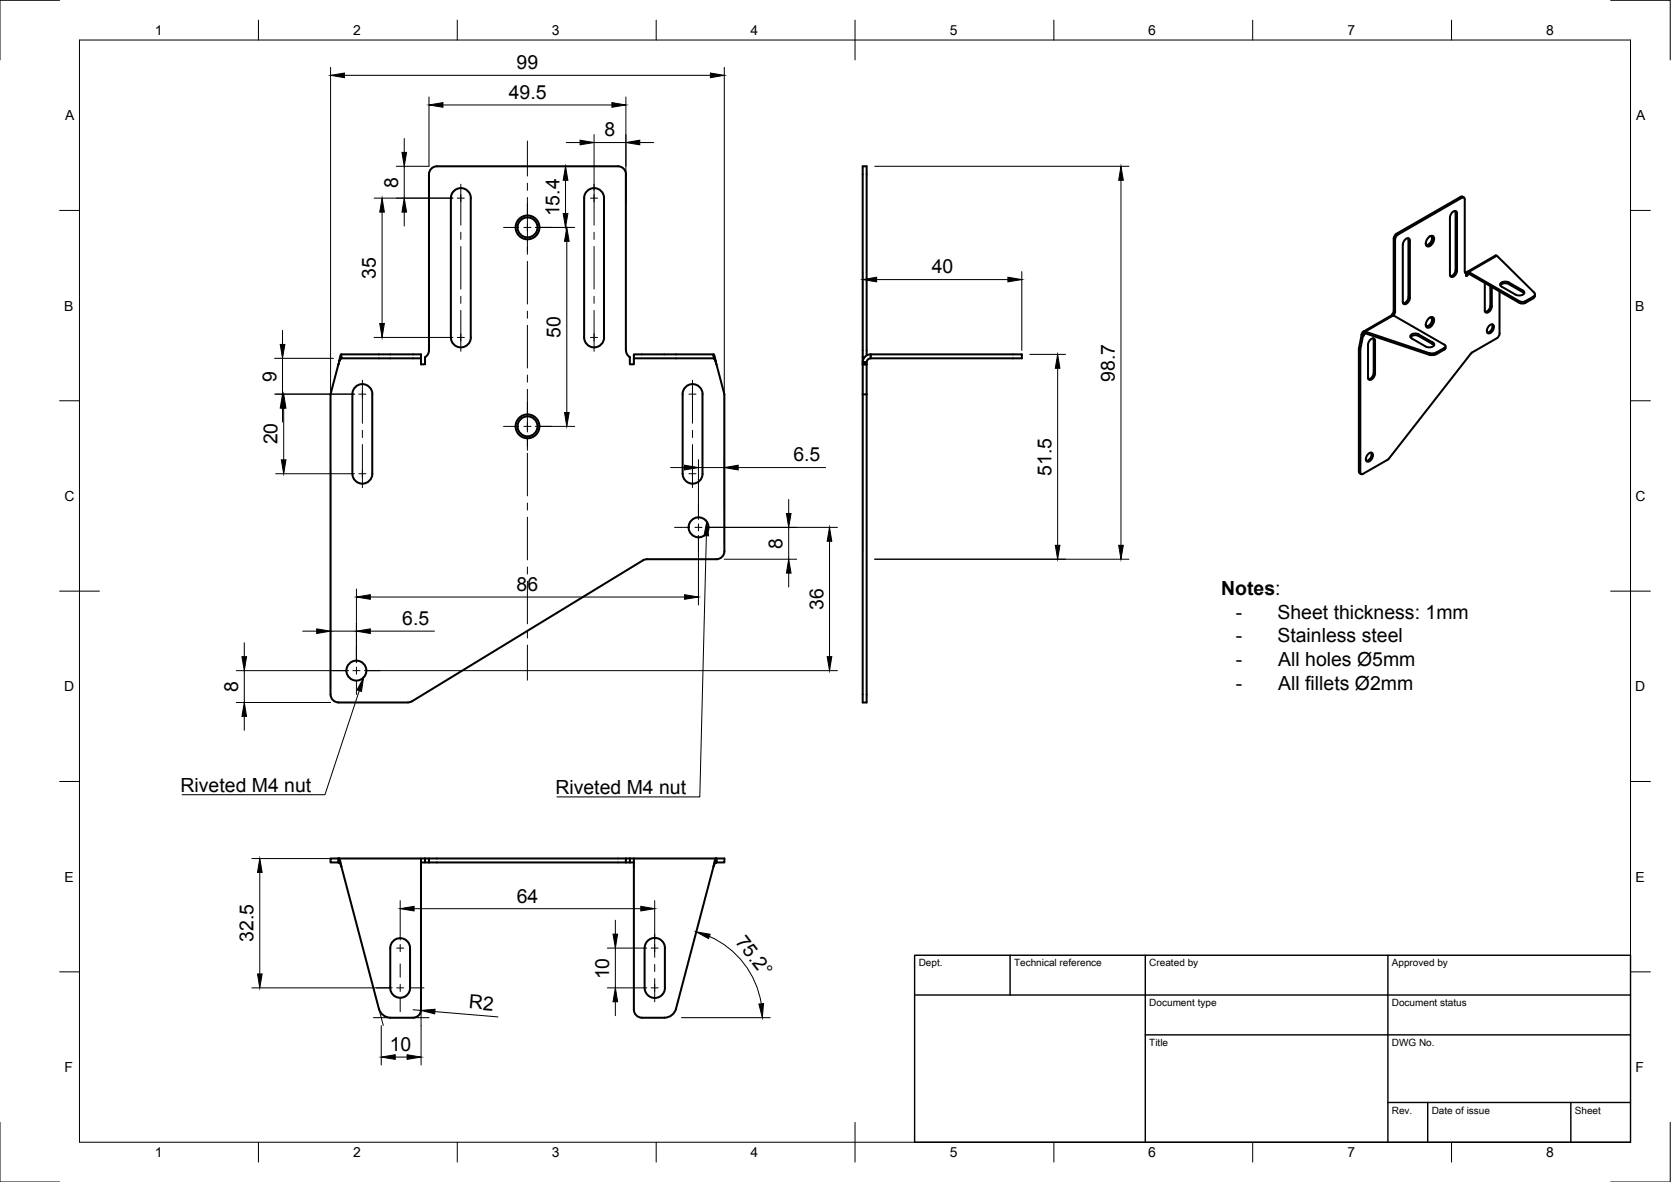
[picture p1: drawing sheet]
<svg xmlns="http://www.w3.org/2000/svg" width="420mm" height="297mm" viewBox="0 0 420 297" stroke-linecap="round" stroke-linejoin="round" font-family="sans-serif">
<!-- layer: Visible -->
<g fill="none" stroke="#000" stroke-width=".51">
<path d="M114.3 47.8a2.49 2.49 0 0 1 2.7-.3 2.49 2.49 0 0 1 1.4 2.3v35a2.51 2.51 0 0 1-2.5 2.5 2.51 2.51 0 0 1-2.5-2.5v-35a2.5 2.5 0 0 1 .9-2zM147.8 47.8a2.49 2.49 0 0 1 2.7-.3 2.49 2.49 0 0 1 1.4 2.3v35a2.51 2.51 0 0 1-2.5 2.5 2.51 2.51 0 0 1-2.5-2.5v-35a2.5 2.5 0 0 1 .9-2zM351.1 58.7l-.5 .6-.2 .7v18.1l-.3 .9M354 59.8l.1 14.8M359.2 59.6a.77 .77 0 0 1 1.3 0 1.95 1.95 0 0 1-1.6 2.3 1.29 1.29 0 0 1 0-1.9zM359.5 59.4l.3-.1a1.12 1.12 0 0 1-.1 2 .63 .63 0 0 1-.7 .3 .63 .63 0 0 1-.5-.5M359.9 59.4a1.55 1.55 0 0 1-1.2 2.1M365.9 53l.1 .5M366 53.5v14.3M366.4 53.7v14.3l-.4 1a.86 .86 0 0 1-1.3 .3l-.1-.3M366.4 53.6l-.1-.3a.97 .97 0 0 0-1.5 .7l-.2 .7v14.3M368.1 49.6l-.5-.2-.4 .1-16.1 9.2"/>
<path d="M350.1 79l.3 .2M350.1 79v.2M350.4 79.2v.1M350.4 79.3l12.8 7.3M350.4 79.3l-.5-.1-7.2 4.2M350.8 60.2v18.1M350.8 60.2l.2-.7 .5-.6 16.1-9.2 .5-.1 .2 .5v18.1l.4 .5M350.8 78.3l-.4 .9M354.2 74.6a1.71 1.71 0 0 1-1.4 1.6M354.5 60.5v14.3M354.5 60.5l-.1-.4a.97 .97 0 0 0-1.5 .7l-.2 .7 .1 14.7a.97 .97 0 0 0 1.5-.7l.2-.7M359.5 79.9l.3-.1a1.12 1.12 0 0 1-.1 1.9 .63 .63 0 0 1-.7 .4 .63 .63 0 0 1-.5-.6"/>
<path d="M359.9 79.8a1.55 1.55 0 0 1-1.2 2.2M366 67.8a1.71 1.71 0 0 1-1.3 1.6M368.4 68.5l.2 .2v.7l.4-.2 .1-.4h.3M368.6 69l.4 .2M368.7 68.8l.2-.5 .5 .1 12.7 7.3M368.9 68.4l7.3-4.2 9.5 9.3M369.4 68.8l12.7 7.3M373.3 71.1l.1 7.2a.97 .97 0 0 0 1.5-.7l.2-.7v-4.8M374.7 71.9v4.8M374.8 76.7a1.71 1.71 0 0 1-1.3 1.7M377 73.2l.1 10.6-.2 .7-.5 .5M377.2 71.7a1.76 1.76 0 0 1 2.2-.3l3.8 2.3"/>
<path d="M382.9 73l-3.5-2-1.1-.2a.87 .87 0 0 0-1 1l3.8 2.2M382.9 73l.3 .3a.99 .99 0 0 1-1.4 1l-.7-.3M385.8 73.5l.1 .6-.4 .5-2.3 1.2-1.1-.1M386 74a.84 .84 0 0 1-.5 1l-2.3 1.2-1.1-.1M85.1 91.6l-2 7.5v75.4a2 2 0 0 0 2 2h17.5M85.1 91.5v.1M85.1 91.5h.1M85.2 91l-.1 .5M85.8 89.1v1h20.1M85.8 89.1l-.2 .4-.4 1.5 .6-.9M85.8 89.1h20.1v1M88.6 99a2.51 2.51 0 0 1 2.5-2.5 2.51 2.51 0 0 1 2.5 2.5"/>
<path d="M88.6 99v20a2.51 2.51 0 0 0 2.5 2.5 2.51 2.51 0 0 0 2.5-2.5v-20M107.9 88l-.2 .8-.8 1v1.8h-1v-1.5M107.9 88v-44.2a2 2 0 0 1 2-2h45.5a2 2 0 0 1 2 2v44.2M157.4 88l.4 1.2 .6 .6M158.4 89.8v1.8h1v-1.5M159.4 90.1v-1h20v1M159.4 90.1h20M171.6 99v20a2.51 2.51 0 0 0 2.5 2.5 2.51 2.51 0 0 0 2.6-2.5l-.1-20M171.6 99a2.51 2.51 0 0 1 2.5-2.5 2.51 2.51 0 0 1 2.6 2.5M179.4 89.1l.3 .4 .3 1.5-.6-.9M180 91l.1 .5M180.1 91.5v.1"/>
<path d="M180.1 91.5h.1M180.1 91.6l2 7.5v39.4a2 2 0 0 1-2 2h-17.4l-.8 .2-58.3 35.5M216.9 91.6l1-.1v85h-1zM216.9 91h1v.5h-1zM216.9 89.8h.5M216.9 99.1h1M217.9 89.3v-47.5h-1v48M218.9 90.1l-.7 .2-.3 .7M218.9 89.1l-.7 .1-.6 .4-.6 .9-.1 .5v-1.2M218.9 89.1h38v1h-38M218.9 89.1v1M341.7 87.6v30.9"/>
<path d="M341.7 87.6l.3 .2M342 87.8l.1 31.2 .4 .2 .2-.1 6.6-3.9M342.4 84.1l-.7 3.5M342.4 84.1l.3 .2M342.4 84.1h.1M342.4 83.9v.2l.3 .2M342.4 83.9l.4 .2M342.7 84.3l-.7 3.5M342.7 84.3h.1M342.8 84.1l-.1 .2M343.3 83.8h-.3l-.2 .3M343.3 83.4h-.5l-.4 .5"/>
<path d="M343.3 83.4v.4M343.3 83.8l16 5.3M343.3 83.4l16 5.3M344.6 85.3a.65 .65 0 0 1 1.1 0v8.5l-.3 1.1a.86 .86 0 0 1-1.4 .3v-8.5l.1-.7zM345.3 85l.1 .5M345.4 85.5v8.1a1.71 1.71 0 0 1-1.3 1.7M354.9 85l3.5 2a1.52 1.52 0 0 0 2.2-.5l-.4-.5M356.7 84l3.4 2v.4l-3.4-2M356.7 84l-1-.2a.84 .84 0 0 0-1 1l.3 .2M356.7 84.4a1.7 1.7 0 0 0-2 .3M359.2 80.1a.77 .77 0 0 1 1.3 0 1.95 1.95 0 0 1-1.6 2.3 1.29 1.29 0 0 1 0-2zM360.2 86.4l.4 .4"/>
<path d="M363.2 87.8l-2.4 1.3h-1.5M363.2 87.4l-2.4 1.3h-1.5M363.2 86.6l.3 .4-.3 .4M363.5 87l-.1 .6-.2 .2M374.5 81.8a.65 .65 0 0 1 1.1 0 1.54 1.54 0 0 1-1.5 1.9 1.42 1.42 0 0 1 .4-1.9zM375.2 81.5a1.65 1.65 0 0 1-1.2 2.1M376.3 85l-6.4 3.8-20.6 26.4M341.7 118.5l.1 .3 .4 .3M344 114.1a.65 .65 0 0 1 1.2-.1 1.54 1.54 0 0 1-1.5 2 1.42 1.42 0 0 1 .3-1.9zM344.8 113.7a1.65 1.65 0 0 1-1.2 2.1M103.6 176.2l-1 .3M85.1 215.7h-2v1h2"/>
<path d="M85.1 215.7v1M85.1 216.7h.1M85.1 215.7h.1M85.2 215.7h21.7M85.2 216.7l.6 1M85.2 215.7l.6 2M85.2 215.7h-.1v1h.1M85.2 215.7v1M85.8 217.7l9.5 35.8a2.99 2.99 0 0 0 2.9 2.2M105.9 215.7v38.1a1.96 1.96 0 0 1-2 1.9M106.9 216.7h1M106.9 215.7v1h-1"/>
<path d="M106.9 215.7h50.5M107.9 216.7h49.5M107.9 215.7v1M157.4 216.7h1M157.4 215.7h1M157.4 215.7v1M158.4 215.7h23.7v1h-2M158.4 215.7v1M158.4 216.7h1M159.4 215.7v38.1a2 2 0 0 0 2 1.9M179.4 217.7l-9.4 35.8a2.99 2.99 0 0 1-2.9 2.2M180 216.7v-1l-.6 2"/>
<path d="M180 216.7l-.6 1M180 216.7h.1M180.1 215.7v1zM99.1 236.3a2.49 2.49 0 0 1 2.6-.3 2.49 2.49 0 0 1 1.4 2.2v9.8a2.51 2.51 0 0 1-2.5 2.7 2.51 2.51 0 0 1-2.5-2.7v-9.8a2.48 2.48 0 0 1 1-1.9zM162.1 238.3v9.9M162.1 238.2a2.55 2.55 0 0 1 2.5-2.5 2.55 2.55 0 0 1 2.6 2.5M167.2 238.3v9.9M98.2 255.8h5.7M161.4 255.8h5.7M162.1 248.2a2.55 2.55 0 0 0 2.5 2.6 2.55 2.55 0 0 0 2.6-2.6"/>
<circle cx="132.6" cy="57.1" r="3"/>
<circle cx="132.6" cy="57.1" r="2.51"/>
<circle cx="132.6" cy="107.1" r="3"/>
<circle cx="132.6" cy="107.1" r="2.51"/>
<circle cx="175.7" cy="132.5" r="2.51"/>
<circle cx="89.6" cy="168.5" r="2.51"/>
</g>
<!-- layer: Visible Narrow -->
<g fill="none" stroke="#000" stroke-width=".36">
<path d="M350.4 60l.4 .2M351.1 58.7l.4 .3M366 53.5l.4 .2M367.2 49.5l.4 .2M350.4 78.1l.4 .2M350.4 79.3l-7.1 4.1M354.1 60.3l.4 .2M354.1 74.6l.4 .2M366 67.8l.4 .2M374.7 76.7l.4 .2M376.4 64.3l-7 4.1v.4l-.4 .2-.4-.2M379.4 71v.4"/>
<path d="M382.1 75.7v.4M382.9 73v.4M383.5 75.7v.4M385.5 74.6v.4M343.3 83.8l-.5 .3M345.4 85.5l.3 .2M345.4 93.6l.3 .2M356.7 84v.4M359.3 88.7v.4M361.1 88.6v.4M363.2 87.4v.4M341.7 118.5l.3 .2"/>
</g>
<!-- layer: Visible -->
<g fill="#000">
<circle cx="342.4" cy="84.1" r=".25"/>
<circle cx="342.7" cy="84.3" r=".25"/>
</g>
<!-- layer: Border -->
<g fill="none" stroke="#000" stroke-width=".25">
<path d="M15 .1h-15v15M20 10.1h390v276.9h-390zM65 5.1v5M115 5.1v5M165 5.1v5M215 5.1v10M265 5.1v5M315 5.1v5M365 5.1v5M405 .1h15v15M15 52.9h5M410 52.9h5"/>
<path d="M15 100.7h5M410 100.7h5M15 148.6h10M405 148.6h10M15 196.4h5M410 196.4h5M15 244.2h5M410 244.2h5M0 282.1v14.9h15M65 287v5M115 287v5M165 287v5"/>
<path d="M215 282.1v9.9M265 287v5M315 287v5M365 287v5M420 282.1v14.9h-15"/>
</g>
<!-- layer: Center Lines -->
<g fill="none" stroke="#000" stroke-width=".25">
<path d="M132.6 35.4v8.8M115 49.8h1.8M115.9 46.3v10.3M115.9 58.4v1.8M126.6 57.2h3.3M131.7 57.2h1.8M132.6 46v1.8M132.6 49.6v14.3M135.3 57.2h3.3M148.5 49.8h1.8M149.4 46.3v10.3M149.4 58.4v1.8"/>
<path d="M115.9 61.9v10.8M115.9 74.5v1.7M115.9 78v10.3M132.6 65.7v10.7M132.6 78.2v1.8M149.4 61.9v10.8M149.4 74.5v1.7M149.4 78v10.3M90.2 99h1.8M91.1 95.6v10.8M115 84.8h1.8M132.6 81.8v10.7"/>
<path d="M132.6 94.3v1.7M132.6 97.8v10.7M148.5 84.8h1.8M173.2 99h1.8M174.1 95.6v10.8M90.2 119h1.8M91.1 108.1v1.8M91.1 111.7v10.8M126.6 107.2h3.3M131.7 107.2h1.8M132.6 109.8v3.4M132.6 113.9v10.7"/>
<path d="M135.3 107.2h3.3M173.2 119h1.8M174.1 108.1v1.8M174.1 111.7v10.8M132.6 126.4v1.8M132.6 130v10.7M169.6 132.5h3.3M174.7 132.5h1.8M175.6 126.5v3.3M175.6 131.6v1.8M175.6 135.2v3.3M178.3 132.5h3.3"/>
<path d="M132.6 142.5v1.8M132.6 146.1v10.7M132.6 158.5v1.8M83.6 168.5h3.3M88.7 168.5h1.8M89.6 162.5v3.3M89.6 167.6v1.8M89.6 171.2v3.3M92.3 168.5h3.3M132.6 162.1v8.8M99.7 238.3h1.8M100.6 237.3v1.8"/>
<path d="M163.7 238.3h1.8M164.6 234.7v5.9M94.6 248.2h3.3M99.7 248.2h1.8M100.6 242.2v3.4M100.6 247.4v1.7M100.6 250.9v3.3M103.3 248.2h3.3M163.7 248.2h1.8M164.6 242.4v1.7M164.6 245.9v5.8"/>
</g>
<!-- layer: Dimensions -->
<g fill="none" stroke="#000" stroke-width=".25">
<path d="M83.1 16.9v155.6M86.6 18.9h92M182.1 16.9v119.6M101.6 34.8v3.5M107.9 24.4v17.4h-8.2M111.4 26.4h42.5M142.4 35.8h3.5M149.4 33.8v14M149.4 35.8h8M157.4 24.4v26.4M160.9 35.8h3.5M94.1 49.8h19.8"/>
<path d="M96.1 53.3v28M101.6 41.8v8M101.6 53.3v3.5M134.6 57.2h9.9M140.2 41.8h.1M142.2 45.3v8.4M219.9 41.8h64M281.9 45.3v91.7M142.5 60.6v43.1M216.9 68.2v70.6M220.4 70.3h33M256.9 68.2v19.9"/>
<path d="M69 99h20.1M69 90.1h14.8M71 83v3.6M71 90.1v8.9M94.1 84.8h19.8M258.9 89.1h9M265.9 92.5v44.5M69.3 119h19.8M71 102.6v3.5M71.3 102.6v13M134.6 107.2h9.9M168.6 117.5h3.5"/>
<path d="M175.6 115.5v15M175.6 117.5h6.5M185.6 117.5h22M175.6 134.5v17.5M177.6 132.5h33M198.3 125.5v3.5M198.3 132.5v8M208.6 136v29M76.1 158.6h3.5M83.1 158.6h6.5M89.6 148v18.5M93.1 150h79"/>
<path d="M93.1 158.6h16.1M182.1 140.5h18.2M198.3 144v3.5M219.9 140.5h64M59.4 168.5h28.2M59.4 176.5h23.7M61.4 161.5v3.5M61.4 168.5v8M91.6 168.5h119M61.4 180v3.5M63.3 215.8h19.8M65.3 219.3v25.5"/>
<path d="M100.6 226.3v9.9M104.1 228.4h57M152.7 238.3h9.9M154.7 231.3v3.4M154.7 238.3v9.9M164.6 226.3v9.9M178.4 235.3a22.3 22.3 0 0 1 13 16.9M63.3 248.2h35.3M93.9 255.7h4.3M95.3 253.5l1.1 4.2M95.9 257.8v9.8M103.9 255.7h4"/>
<path d="M103.9 253.8l2 .1M105.9 253.8v13.8M109.3 254.2l15.9 1.4M152.7 248.2h9.9M154.7 251.7v3.6M171.4 255.7h22.3M99.4 265.6h3"/>
</g>
<g fill="#000" stroke="#000" stroke-width=".25">
<path d="M83.1 18.9l3.5-.5v1.1zM178.6 18.4l3.5 .5-3.5 .6zM101.1 38.3h1.1l-.6 3.5zM107.9 26.4l3.5-.6v1.2zM145.9 35.2l3.5 .6-3.5 .6zM153.9 25.8l3.5 .6-3.5 .6zM157.4 35.8l3.5-.6v1.2zM96.1 49.8l.5 3.5h-1.1zM101.6 49.8l.6 3.5h-1.1zM141.6 53.7h1.2l-.6 3.5zM142.2 41.8l.6 3.5h-1.2zM281.9 41.8l.5 3.5h-1.1z"/>
<path d="M142.5 57.2l.6 3.4h-1.2zM216.9 70.3l3.5-.6v1.1zM253.4 69.7l3.5 .6-3.5 .5zM70.5 86.6h1.1l-.6 3.5zM95.5 81.3h1.1l-.5 3.5zM265.9 89.1l.6 3.4h-1.2zM71 99l.6 3.6h-1.1zM71.3 99l.6 3.6h-1.2zM70.7 115.6h1.2l-.6 3.4zM141.9 103.7h1.2l-.6 3.5zM172.1 116.9l3.5 .6-3.5 .6zM182.1 117.5l3.5-.6v1.2z"/>
<path d="M197.7 129h1.2l-.6 3.5zM208.6 132.5l.5 3.5h-1.1zM265.3 137h1.2l-.6 3.5zM281.3 137h1.1l-.5 3.5zM79.6 158l3.5 .6-3.5 .6zM89.6 150l3.5-.6v1.2zM89.6 158.6l3.5-.6v1.2zM172.1 149.4l3.5 .6-3.5 .6zM198.3 140.5l.6 3.5h-1.2zM60.8 165h1.2l-.6 3.5zM208 165h1.1l-.5 3.5zM61.4 176.5l.6 3.5h-1.2z"/>
<path d="M65.3 215.8l.6 3.5h-1.2zM100.6 228.4l3.5-.6v1.1zM154.1 234.7h1.2l-.6 3.6zM161.1 227.8l3.5 .6-3.5 .5zM175.1 234.2l3.5 .6-.4 1.1zM64.7 244.8h1.2l-.6 3.4zM105.9 253.9l3.5-.3-.1 1.2zM154.7 248.2l.6 3.5h-1.2zM190.8 252.3l1.2-.1-.3 3.5zM95.9 265.6l3.5-.5v1.1zM102.4 265.1l3.5 .5-3.5 .6z"/>
</g>
<!-- layer: Annotations -->
<path d="M177.7 131.1l.5 3.5h-1.2zM91.4 170.3l-.5 3.5-1.1-.4z" fill="#000" stroke="#000" stroke-width=".25"/>
<path d="M177.6 134.6l-1.6 65.7h-36M90.3 173.6l-8.6 26.1h-35.9" fill="none" stroke="#000" stroke-width=".25"/>
<!-- layer: TitleBlock -->
<path d="M230 240.1h180v46.9h-180zM230 250h180M254 240.1v9.9M288 240.1v46.9M349 240.1v46.9M288 260.1h122M349 277.1h61M359 277.1v9.9M395 277.1v9.9" fill="none" stroke="#000" stroke-width=".36"/>
<g font-size="4.9">
<text x="129.9" y="17.4">99</text>
<text x="127.9" y="24.8">49.5</text>
<text x="152" y="34.3">8</text>
<text x="100.1" y="47.2" transform="rotate(-90 100.1 47.2)">8</text>
<text x="140.7" y="54.4" transform="rotate(-90 140.7 54.4)">15.4</text>
<text x="94.5" y="70" transform="rotate(-90 94.5 70)">35</text>
<text x="234.3" y="68.7">40</text>
<text x="141" y="84.9" transform="rotate(-90 141 84.9)">50</text>
<text x="69.5" y="95.9" transform="rotate(-90 69.5 95.9)">9</text>
<text x="280.3" y="95.9" transform="rotate(-90 280.3 95.9)">98.7</text>
<text x="69.8" y="111.7" transform="rotate(-90 69.8 111.7)">20</text>
<text x="199.5" y="116">6.5</text>
<text x="264.4" y="119.5" transform="rotate(-90 264.4 119.5)">51.5</text>
<text x="196.8" y="137.9" transform="rotate(-90 196.8 137.9)">8</text>
<text x="129.9" y="148.5">86</text>
<text x="307.1" y="149.6">Notes:</text>
<text x="207" y="153.3" transform="rotate(-90 207 153.3)">36</text>
<text x="310.7" y="155.5">-</text>
<text x="321.2" y="155.5">Sheet thickness: 1mm</text>
<text x="101.2" y="157.1">6.5</text>
<text x="310.7" y="161.4">-</text>
<text x="321.2" y="161.4">Stainless steel</text>
<text x="310.7" y="167.3">-</text>
<text x="321.4" y="167.3">All holes Ø5mm</text>
<text x="59.9" y="173.9" transform="rotate(-90 59.9 173.9)">8</text>
<text x="310.7" y="173.3">-</text>
<text x="321.4" y="173.3">All fillets Ø2mm</text>
<text x="45.4" y="199">Riveted M4 nut</text>
<text x="139.7" y="199.6">Riveted M4 nut</text>
<text x="129.9" y="226.8">64</text>
<text x="63.8" y="236.8" transform="rotate(-90 63.8 236.8)">32.5</text>
<text x="184.8" y="236.7" transform="rotate(52 184.8 236.7)">75.2°</text>
<text x="153.2" y="246.1" transform="rotate(-90 153.2 246.1)">10</text>
<text x="117.8" y="253.4" transform="rotate(5 117.8 253.4)">R2</text>
<text x="98" y="264.1">10</text>
</g>
<g font-size="3.5">
<text x="39" y="8.8">1</text>
<text x="88.8" y="8.8">2</text>
<text x="138.8" y="8.8">3</text>
<text x="188.7" y="8.8">4</text>
<text x="238.8" y="8.8">5</text>
<text x="288.7" y="8.8">6</text>
<text x="338.8" y="8.8">7</text>
<text x="388.8" y="8.8">8</text>
<text x="16.4" y="30.2">A</text>
<text x="411.4" y="30.2">A</text>
<text x="16.2" y="78">B</text>
<text x="411.2" y="78">B</text>
<text x="16.2" y="125.9">C</text>
<text x="411.2" y="125.9">C</text>
<text x="16.2" y="173.7">D</text>
<text x="411.2" y="173.7">D</text>
<text x="16.2" y="221.6">E</text>
<text x="411.2" y="221.6">E</text>
<text x="16.2" y="269.4">F</text>
<text x="411.2" y="269.4">F</text>
<text x="39" y="290.8">1</text>
<text x="88.8" y="290.8">2</text>
<text x="138.8" y="290.8">3</text>
<text x="188.7" y="290.8">4</text>
<text x="238.8" y="290.8">5</text>
<text x="288.7" y="290.8">6</text>
<text x="338.8" y="290.8">7</text>
<text x="388.8" y="290.8">8</text>
</g>
<g font-size="2.5">
<text x="231" y="242.9">Dept.</text>
<text x="255" y="242.9">Technical reference</text>
<text x="289" y="242.9">Created by</text>
<text x="350" y="242.9">Approved by</text>
<text x="289" y="252.8">Document type</text>
<text x="350" y="252.8">Document status</text>
<text x="289" y="262.9">Title</text>
<text x="350" y="262.9">DWG No.</text>
<text x="350" y="279.9">Rev.</text>
<text x="360" y="279.9">Date of issue</text>
<text x="396" y="279.9">Sheet</text>
</g>
</svg>
